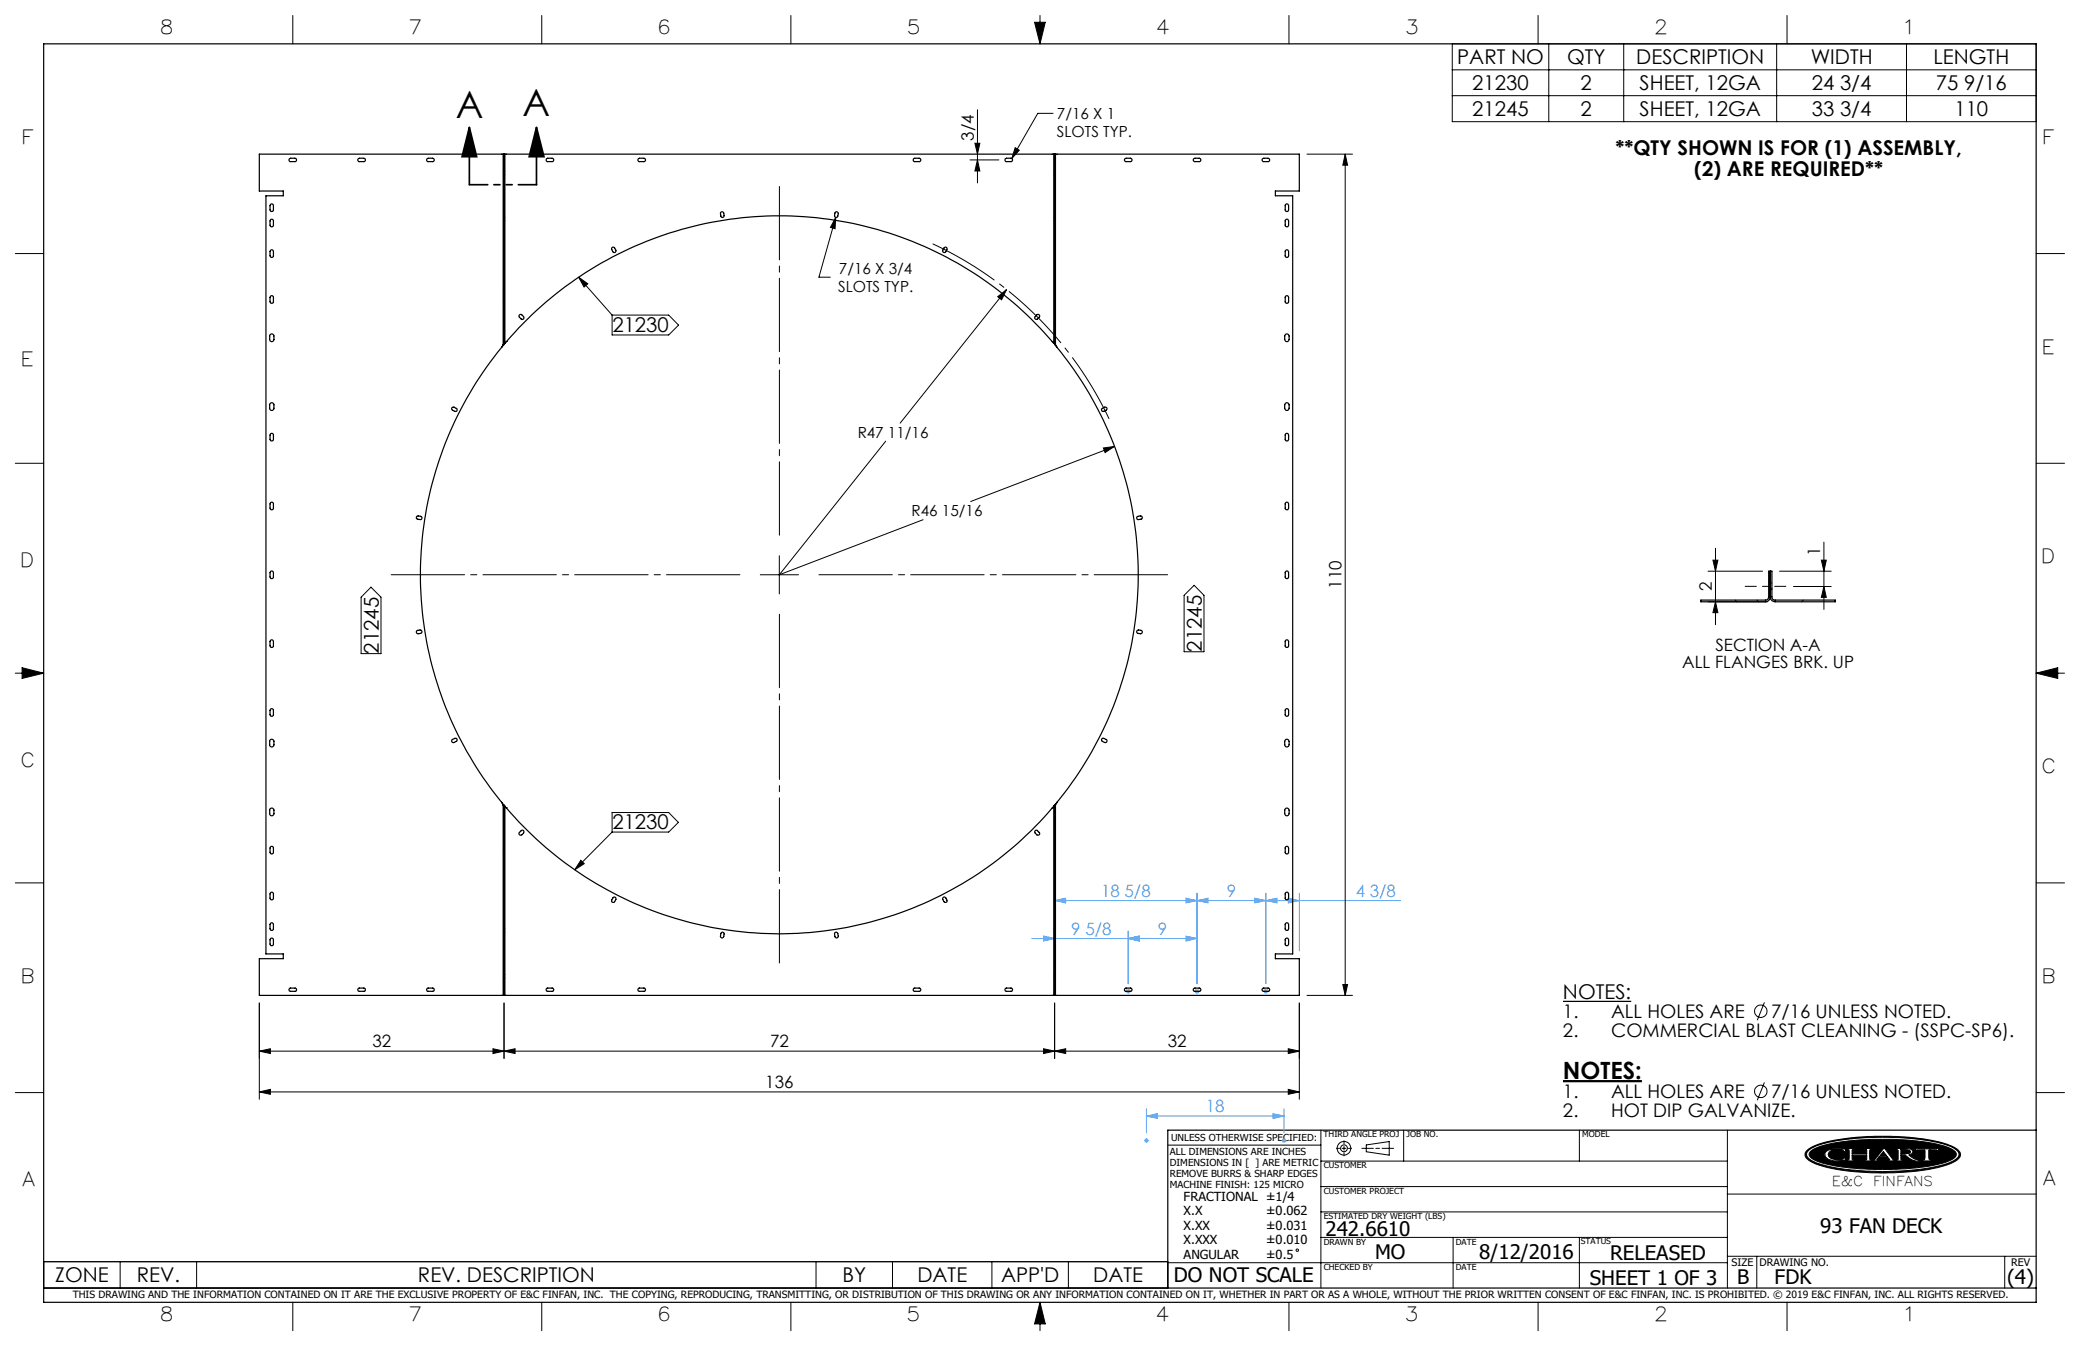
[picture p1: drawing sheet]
<svg xmlns="http://www.w3.org/2000/svg" width="432mm" height="279mm" viewBox="0 0 432 279" stroke-linecap="round" stroke-linejoin="round" font-family="sans-serif">
<g fill="none" stroke="#000" stroke-width=".21">
<path d="M60.8 3.2v5.9M112.5 3.2v5.9M164.2 3.2v5.9M214.8 4.6h2.2l-1.1 4.5zM215.9 3.2v5.9M267.6 3.2v5.9M301.5 9.1h121.2v16.2h-121.2zM301.5 14.5h121.2M301.5 19.9h121.2M319.3 3.2v5.9M321.5 9.1v16.2M337.1 9.1v16.2"/>
<path d="M368.8 9.1v16.2M371 3.2v5.9M395.8 9.1v16.2M201.4 33.2h6M202.4 29.7h1l-.5 2.3zM202.9 33.2l.5 2.3h-1zM202.9 22.8v15.2M210.7 30.7l.9 .5-1.6 1.7zM218.6 23.5h-3.2l-5.4 9.4M271.3 32h9.5M279.3 32l.5 2.3h-1zM279.3 32v174.6"/>
<path d="M3.2 52.6h5.9M120.1 57.5l1.9 1.4-.8 .7zM120.1 57.5l7 7.9M173.5 45.1l-.1 2.4-1-.3zM173.5 45.1l-3.5 12.4h2.4M422.7 52.6h5.9M127.1 65.4h11.7l2.1 2.1-2.1 2h-11.7zM207.1 61.6l1.9-1.5-1.1 2.1zM209 60.1l-22.1 27.7M3.2 96.2h5.9M183.9 91.6l-22.1 27.7 29.8-11.4M229.1 93l2.3-.3-2 1.2z"/>
<path d="M231.4 92.7l-29.9 11.4M422.7 96.2h5.9M157.8 119.3h8M161.8 115.4v7.9M354.6 118.6h11.3M355.6 116.3h1l-.5 2.3zM356.1 113.8v15.9M369.4 118.6h10.8M378.1 116.3h1l-.5 2.3zM378.6 112.5v14M3.2 139.7h5.9M4.6 138.6l4.5 1.1-4.5 1.1z"/>
<path d="M77 121.9l2.1 2.1v11.7h-4.1v-11.7zM245.8 123.6l2.1-2.1 2 2.1v11.7h-4.1zM354.6 124.9h12.3M356.1 124.9l.5 2.3h-1zM372.3 121.7h7.9M378.6 121.7l.5 2.3h-1zM422.7 139.7h5.9M422.7 139.7l4.5-1.1v2.2zM120.6 178.6l.7 .7-2 1.3zM127.1 168.7h11.7l2 2-2 2h-11.7zM127.1 172.7l-7.8 7.9M3.2 183.3h5.9"/>
<path d="M422.7 183.3h5.9M53.8 218.2l2.3-.5v1zM53.8 208.2v20M53.8 218.2h215.9M102.3 217.7l2.3 .5-2.3 .5zM104.6 218.2l2.3-.5v1zM104.6 208.2v11.5M216.6 217.7l2.3 .5-2.3 .5zM218.9 218.2l2.3-.5v1zM218.9 208.2v11.5M267.4 217.7l2.3 .5-2.3 .5zM269.7 208.2v20"/>
<path d="M271.3 206.6h9.5M278.8 204.4h1l-.5 2.2zM366.3 208.1l-1.5 3.7M3.2 226.8h5.9M53.8 226.7l2.3-.6v1.1zM53.8 226.7h215.9M242.4 237.7h31.8M267.4 226.1l2.3 .6-2.3 .5zM274.2 234.6v32.8M277.4 238.4h.7M278.6 238.4h.8M279 236.8v.7"/>
<path d="M279 238v.8M279 239.3v.6M279.9 238.4h.7M282.7 238.4h2.4M283.6 237.7l4.8-.7v2.8l-4.8-.7zM285.6 238.4h.8M286.9 238.4h2.4M291.4 234.6v6.4M327.9 234.6v6.4M358.6 234.6v32.8M366.3 224.7l-1.5 3.7M375.3 238.7a16.2 16.2 0 0 1 7.4-2.3 55.4 55.4 0 0 1 21.3 1.1l1.4 .6a1.73 1.73 0 0 1 1.5 2 7.1 7.1 0 0 1-4.3 2.2 56 56 0 0 1-24.6-.3 5 5 0 0 1-3.2-2l-.1-.1a1.17 1.17 0 0 1 .6-1.2z"/>
<path d="M375.4 238.9a12.8 12.8 0 0 1 6.4-2.2 59.4 59.4 0 0 1 21.7 .8 4.5 4.5 0 0 1 3.1 1.9 1.7 1.7 0 0 1-1.3 1.7 34.9 34.9 0 0 1-12.8 2l-2.2 .1a39.2 39.2 0 0 1-13.6-2l-.7-.3a1.2 1.2 0 0 1-.6-2zM375.8 239a15.4 15.4 0 0 1 7.6-2.1l3.6-.3 3.3-.1a44.5 44.5 0 0 1 14.2 1.7l.8 .4a1.03 1.03 0 0 1 .8 1 1.03 1.03 0 0 1-.8 1 25.5 25.5 0 0 1-9.5 2l-7.7 .1a33.6 33.6 0 0 1-11.3-1.9l-.8-.5a.79 .79 0 0 1-.2-1.3zM379 239.1a5 5 0 0 1 3.5-.6h.7v.2l-.2 .4-.6-.4a3.1 3.1 0 0 0-2.7 .4l-.2 .5 .2 .5a3.1 3.1 0 0 0 2.8 .5l.4-.3h.3l-.2 .5-.7 .1a3.6 3.6 0 0 1-3.3-.8l-.2-.6zM383.5 238.4h1.6v.2l-.6 .1v.8h3v-.8l-.5-.1v-.2h1.5v.2l-.3 .1-.1 .4 .1 1.5v.1l.3 .1v.2h-1.5v-.2h.4l.1-.2v-.8h-3v.8l.6 .2v.2h-1.6v-.2l.3-.1 .1-.1v-1.5v-.4l-.4-.1zM391 239l.6 .9h-1.3zM391 238.4h.3l1.7 2.3 .5 .1v.2h-1.6v-.2l.4-.1-.5-.6h-1.7l-.5 .7h.6v.2h-1.5v-.2l.5-.1zM393.6 238.4h2.3l.9 .2 .3 .4-.2 .5-.7 .2 1.2 .9 1.1 .2v.2a4.2 4.2 0 0 1-2.9-1.1l-1-.1v.9l.6 .1v.2h-1.6v-.2h.3l.2-.2v-1.8l-.5-.2zM394.6 238.6l1.8 .2 .2 .3-.2 .3-1.8 .1zM397.9 238.3l1 .2 3.7-.1-.3 .5h-.2l-.1-.2h-1.6l.1 1.9 .6 .2v.2h-2.2v-.2l.7-.2v-1.8l-1.6-.1-.2 .2h-.3zM402.1 238.9h.1M422.7 226.8h5.9M274.2 256.9h84.4"/>
<path d="M274.2 251.6h84.4M274.2 246.3h84.4M274.2 241h84.4M301.7 256.9v10.5M327.9 256.9v10.5M358.6 247.9h64.1M9.1 261.9h233.3v5.5h-233.3zM24.9 261.9v5.5M40.8 261.9v5.5M60.8 270.3v5.9M112.5 270.3v5.9M164.2 270.3v5.9"/>
<path d="M169.4 261.9v5.5M185.3 261.9v5.5M205.9 261.9v5.5M215.9 270.3v5.9M215.9 270.3l1.1 4.5h-2.2zM221.8 261.9v5.5M242.4 262.1h116.2M267.6 270.3v5.9M319.3 270.3v5.9M358.6 260.8h64.1M364.7 260.8v6.6M371 270.3v5.9"/>
<path d="M416.2 260.8v6.6"/>
<circle cx="365.5" cy="209.9" r="1.29"/>
<circle cx="279" cy="238.4" r=".71"/>
<circle cx="279" cy="238.4" r="1.41"/>
<circle cx="365.5" cy="226.6" r="1.29"/>
<circle cx="269.3" cy="259.5" r=".25"/>
</g>
<path d="M9.1 9.1h413.6v261.2h-413.6zM422.7 234.6h-180.3v32.8M9.1 267.4h413.6" fill="none" stroke="#000" stroke-width=".25"/>
<g fill="#000">
<path d="M383.5 238.4v.2h.3l.1 .2v1.8l-.1 .1-.3 .1v.2h1.6v-.2l-.6-.2v-.8h3v.9l-.5 .1v.2h1.5v-.2l-.3-.1-.1-.2v-1.6l.1-.3h.3v-.2h-1.5v.2l.5 .1v.8h-3v-.8l.6-.1v-.2zM391 238.4l-1.8 2.3-.5 .1v.2h1.5v-.2h-.6l.5-.7h1.7l.5 .6-.4 .1v.2h1.6v-.2l-.5-.1-1.7-2.3zM393.6 238.4v.2l.5 .2v1.8l-.2 .2h-.3v.2h1.6v-.2l-.6-.1v-.9l1.1 .1a3.2 3.2 0 0 0 2.8 1.1v-.2a3.4 3.4 0 0 1-2.3-1.1 .68 .68 0 0 0 .8-.2 .68 .68 0 0 0 0-.8l-.7-.3zM397.9 238.3l-.4 .6h.3l.2-.2 1.6 .1v1.8l-.2 .2h-.5v.2h2.2v-.2h-.5l-.2-.3v-1.7l1.6-.1 .1 .2h.2l.3-.5-4 .1zM375.8 239a14 14 0 0 1 6.9-2l6.1-.5h5l4.8 .4a16.3 16.3 0 0 1 7.2 2 .96 .96 0 0 1-.4 1.7 24.9 24.9 0 0 1-10.1 2l-6.5 .1-3.8-.2a21.2 21.2 0 0 1-8.8-2l-.4-.3-.2-.5zM379.1 239a1.04 1.04 0 0 0 .7 1.7 7 7 0 0 0 3.2 .1l.2-.5h-.3l-.5 .4a2.56 2.56 0 0 1-2.8-.8 1.28 1.28 0 0 1 1.4-1.3h.2a1.49 1.49 0 0 1 1.4 .2l.4 .3 .2-.6h-.6a4.7 4.7 0 0 0-3.5 .5zM375.3 238.7a19 19 0 0 1 8.8-2.5l4.1-.3h4.8a33.1 33.1 0 0 1 12.7 2.3l.2 .1a1.36 1.36 0 0 1 .9 2 9.1 9.1 0 0 1-5.1 2.2l-.4 .1a58.1 58.1 0 0 1-23.1-.6 5.6 5.6 0 0 1-3.4-1.9v-.8zM375.3 238.9a1.14 1.14 0 0 0 .6 1.9 24.5 24.5 0 0 0 9.8 2.2l4.1 .2 3.7-.1a33.7 33.7 0 0 0 11.9-2.1l.4-.2a1.19 1.19 0 0 0 .9-1.2 1.19 1.19 0 0 0-.9-1.1 21.6 21.6 0 0 0-8.8-2.1l-5.1-.3-4.7 .1a30.2 30.2 0 0 0-11.1 2.1z" fill-rule="evenodd"/>
<path d="M215.9 270.3l-1.1 4.5h2.2zM214.8 4.6h2.2l-1.1 4.5zM4.6 138.6l4.5 1.1-4.5 1.1zM422.7 139.7l4.5-1.1v2.2zM391 239l-.7 .9h1.3zM394.6 238.6v.9l1.7-.1a.38 .38 0 0 0 .3-.4 .38 .38 0 0 0-.5-.3z" fill-rule="evenodd"/>
</g>
<path d="M324.5 224.4h16.4" fill="none" stroke="#000" stroke-width=".46"/>
<path d="M324.5 207.9h14.1" fill="none" stroke="#000" stroke-width=".26"/>
<path d="M97.4 26.4l1.6 6.1h-3.1zM97.4 26.4v11.9M111.4 26.4l1.5 6.1h-3zM111.4 26.4v11.9" fill="none" stroke="#000" stroke-width=".35"/>
<path d="M230.2 86.9a75.7 75.7 0 0 0-36.6-36.3" fill="none" stroke="#000" stroke-width=".21" stroke-dasharray="15.2 1.3 1.3 1.3" stroke-dashoffset=".3" stroke-linecap="butt"/>
<g fill="none" stroke="#53a9ff" stroke-width=".21">
<path d="M214.2 194.8h34.3M216.6 194.3l2.3 .5-2.3 .5zM218.9 186.9l2.3-.5v1zM218.9 186.9h71.9M234.2 194.8l2.3-.5v1zM234.2 193.3v10.9M246.2 194.3l2.3 .5-2.3 .5zM246.2 186.4l2.3 .5-2.3 .5zM248.5 186.9l2.3-.5v1zM248.5 185.4v18.8M260.5 186.4l2.3 .5-2.3 .5zM262.8 186.9l2.3-.5v1z"/>
<path d="M262.8 185.4v18.8M267.4 186.4l2.3 .5-2.3 .5zM269.7 185.4v12M233.7 205.8h1M233.9 205.4l.7 .7M234.2 205.3v1M234.6 205.4l-.7 .7M248 205.8h1M248.1 205.4l.7 .7M248.5 205.3v1M248.8 205.4l-.7 .7M262.3 205.8h1"/>
<path d="M262.4 205.4l.7 .7M262.8 205.3v1M263.1 205.4l-.7 .7M237.5 236.7h1M237.6 236.4l.7 .7M238 236.3v.9M238 231.7l2.3-.5v1zM238 230.2v5M238 231.7h28.6M238.3 236.4l-.7 .7M264.3 231.2l2.3 .5-2.3 .5zM266.1 236.7h1"/>
<path d="M266.2 236.4l.7 .7M266.6 236.3v.9M266.6 230.2v5M266.9 236.4l-.7 .7"/>
</g>
<path d="M370.7 121.7h-8.4" fill="none" stroke="#000" stroke-width=".21" stroke-dasharray="15.2 1.3 1.3 1.3" stroke-dashoffset="12.9"/>
<path d="M153.9 119.3h-73M161.8 111.4v-73M169.7 119.3h73M161.8 127.2v73" fill="none" stroke="#000" stroke-width=".21" stroke-dasharray="15.2 1.3 1.3 1.3" stroke-dashoffset="-.3"/>
<path d="M111.4 38.3h-13.9" fill="none" stroke="#000" stroke-width=".35" stroke-dasharray="6.3 1.3 1.3 1.3 1.3 1.3" stroke-dashoffset="2.6"/>
<g fill="#000">
<path d="M207.1 61.6l1.9-1.5-1.1 2.1z"/>
<path d="M111.4 26.4l1.5 6.1h-3zM97.4 26.4l1.6 6.1h-3.1z"/>
<path d="M120.1 57.5l1.9 1.4-.8 .7zM120.6 178.6l.7 .7-2 1.3z"/>
</g>
<g fill="#53a9ff">
<path d="M260.5 186.4l2.3 .5-2.3 .5zM248.5 186.9l2.3-.5v1zM264.3 231.2l2.3 .5-2.3 .5zM238 231.7l2.3-.5v1zM246.2 194.3l2.3 .5-2.3 .5zM234.2 194.8l2.3-.5v1z"/>
<path d="M262.8 186.9l2.3-.5v1zM267.4 186.4l2.3 .5-2.3 .5z"/>
<path d="M246.2 186.4l2.3 .5-2.3 .5zM218.9 186.9l2.3-.5v1zM234.2 194.8l2.3-.5v1zM216.6 194.3l2.3 .5-2.3 .5z"/>
</g>
<g fill="#000">
<path d="M173.5 45.1l-1.1 2.1 1 .3zM210.7 30.7l-.7 2.2 1.6-1.7zM229.1 93l.3 .9 2-1.2z"/>
<path d="M355.6 116.3h1l-.5 2.3zM356.1 124.9l.5 2.3h-1z"/>
<path d="M102.3 217.7l2.3 .5-2.3 .5zM53.8 218.2l2.3-.5v1z"/>
<path d="M104.6 218.2l2.3-.5v1zM216.6 217.7l2.3 .5-2.3 .5z"/>
<path d="M218.9 218.2l2.3-.5v1zM267.4 217.7l2.3 .5-2.3 .5z"/>
<path d="M278.8 204.4h1l-.5 2.2zM279.3 32l.5 2.3h-1zM202.9 33.2l.5 2.3h-1zM202.4 29.7h1l-.5 2.3zM378.6 121.7l.5 2.3h-1zM378.1 116.3h1l-.5 2.3z"/>
<path d="M53.8 226.7l2.3-.6v1.1zM267.4 226.1l2.3 .6-2.3 .5z"/>
</g>
<g fill="none" stroke="#000" stroke-width=".25">
<path d="M60.1 32.9l1.1-.1a.35 .35 0 0 1 .4 .4 .35 .35 0 0 1-.4 .3h-.9a.36 .36 0 0 1-.2-.6zM74.4 32.9l1.1-.1a.35 .35 0 0 1 .3 .4 .35 .35 0 0 1-.3 .3h-.9a.36 .36 0 0 1-.2-.6zM88.7 32.9l1.1-.1a.35 .35 0 0 1 .3 .4 .35 .35 0 0 1-.3 .3h-.9a.36 .36 0 0 1-.2-.6zM104.5 32h-50.7v7.7h5v.9h-3.6v157.4h3.6v1h-5v7.6h50.7M104.5 32h.3M104.5 32v39.5M104.6 32v39.5M104.8 32h114M104.8 32v39.3M113.5 32.9l1.1-.1a.35 .35 0 0 1 .4 .4 .35 .35 0 0 1-.4 .3h-.9a.36 .36 0 0 1-.2-.6zM132.5 32.9l1.2-.1a.35 .35 0 0 1 .3 .4 .35 .35 0 0 1-.3 .3h-.9a.36 .36 0 0 1-.3-.6zM189.7 32.9l1.1-.1a.35 .35 0 0 1 .4 .4 .35 .35 0 0 1-.4 .3h-.9a.36 .36 0 0 1-.2-.6z"/>
<path d="M208.7 32.9l1.2-.1a.35 .35 0 0 1 .3 .4 .35 .35 0 0 1-.3 .3h-.9a.36 .36 0 0 1-.3-.6zM218.8 32h.3M218.8 32v39.3M218.9 32v39.5M219.1 32h50.6v7.7h-4.9v.9h3.6v157.4h-3.6v1h4.9v7.6h-50.6M219.1 32v39.5M233.5 32.9l1.2-.1a.35 .35 0 0 1 .3 .4 .35 .35 0 0 1-.3 .3h-.9a.34 .34 0 0 1-.3-.2 .34 .34 0 0 1 0-.4zM247.8 32.9l1.2-.1a.35 .35 0 0 1 .3 .4 .35 .35 0 0 1-.3 .3h-.9a.34 .34 0 0 1-.4-.2 .34 .34 0 0 1 .1-.4zM262.1 32.9l1.1-.1a.35 .35 0 0 1 .4 .4 .35 .35 0 0 1-.4 .3h-.8a.34 .34 0 0 1-.4-.2 .34 .34 0 0 1 .1-.4zM56.2 45.6a.34 .34 0 0 1 .4-.1 .34 .34 0 0 1 .2 .4v.8a.35 .35 0 0 1-.4 .4 .35 .35 0 0 1-.3-.4zM56.2 52a.34 .34 0 0 1 .4-.1 .34 .34 0 0 1 .2 .3v.9a.35 .35 0 0 1-.4 .3 .35 .35 0 0 1-.3-.3zM56.2 42.4a.35 .35 0 0 1 .6 .3v.9a.35 .35 0 0 1-.4 .3 .35 .35 0 0 1-.3-.3v-.9z"/>
<path d="M127.1 51.4l.1-.1 .4 .1 .2 .5a.36 .36 0 0 1-.1 .5 .36 .36 0 0 1-.5-.2l-.2-.5zM149.7 44a.37 .37 0 0 1 .5 .2l.1 .5a.34 .34 0 0 1-.3 .4 .34 .34 0 0 1-.4-.3l-.1-.5zM173.4 44.1a.36 .36 0 0 1 .4-.1 .36 .36 0 0 1 .2 .3l-.1 .5a.34 .34 0 0 1-.4 .3 .34 .34 0 0 1-.3-.4zM196 51.4a.35 .35 0 0 1 .5-.1 .35 .35 0 0 1 .1 .5l-.2 .4a.36 .36 0 0 1-.5 .2 .36 .36 0 0 1-.2-.5zM266.8 45.7a.36 .36 0 0 1 .4-.2 .36 .36 0 0 1 .3 .4v.8a.35 .35 0 0 1-.3 .4 .35 .35 0 0 1-.4-.4zM266.8 42.5a.36 .36 0 0 1 .4-.2 .36 .36 0 0 1 .3 .4v.9a.35 .35 0 0 1-.3 .3 .35 .35 0 0 1-.4-.3zM266.8 52a.36 .36 0 0 1 .4-.1 .36 .36 0 0 1 .3 .3v.9a.35 .35 0 0 1-.3 .3 .35 .35 0 0 1-.4-.3zM56.1 69.4a.44 .44 0 0 1 .5-.1 .44 .44 0 0 1 .3 .4v.7a.44 .44 0 0 1-.5 .5 .44 .44 0 0 1-.4-.5v-.7zM56.2 61.5a.34 .34 0 0 1 .4-.1 .34 .34 0 0 1 .2 .3v.9a.35 .35 0 0 1-.4 .4 .35 .35 0 0 1-.3-.4zM104.1 72.1a74.5 74.5 0 0 0 0 94.4M104.5 71.5l-.4 .6M104.5 71.5h.1"/>
<path d="M104.6 71.5l-.5 .6M104.6 71.3h.2M104.8 71.3a74.5 74.5 0 0 1 114 0M107.8 65.4l.5-.1 .4 .4a.35 .35 0 0 1 0 .5 .35 .35 0 0 1-.5 0l-.5-.5zM215.2 65.4a.35 .35 0 0 1 .5 0 .35 .35 0 0 1 0 .5l-.3 .3a.34 .34 0 0 1-.5 0 .34 .34 0 0 1 0-.5zM218.8 71.3h.1M218.9 71.5l.5 .6M218.9 71.5h.2M219.1 71.5l.3 .6M219.4 72.1a74.5 74.5 0 0 1 0 94.4M266.8 61.6a.36 .36 0 0 1 .4-.2 .36 .36 0 0 1 .3 .3v.9a.35 .35 0 0 1-.3 .4 .35 .35 0 0 1-.4-.4zM266.9 69.4a.45 .45 0 0 1 .7 .3v.7a.46 .46 0 0 1-.4 .5 .46 .46 0 0 1-.5-.5v-.7z"/>
<path d="M56.1 83.7a.44 .44 0 0 1 .5-.1 .44 .44 0 0 1 .3 .4v.7a.44 .44 0 0 1-.5 .5 .44 .44 0 0 1-.4-.5v-.7zM56.2 90a.35 .35 0 0 1 .6 .3v.9a.35 .35 0 0 1-.4 .3 .35 .35 0 0 1-.3-.3v-.9zM93.8 84.6l.4-.1 .5 .3a.34 .34 0 0 1 .2 .4 .34 .34 0 0 1-.5 .2l-.6-.4zM228.8 84.8l.5-.3a.36 .36 0 0 1 .5 .2 .36 .36 0 0 1-.2 .5l-.4 .2a.35 .35 0 0 1-.5-.1 .35 .35 0 0 1 .1-.5zM266.8 90.1a.36 .36 0 0 1 .4-.1 .36 .36 0 0 1 .3 .3v.9a.35 .35 0 0 1-.3 .3 .35 .35 0 0 1-.4-.3zM266.9 83.7a.45 .45 0 0 1 .7 .3v.7a.46 .46 0 0 1-.4 .5 .46 .46 0 0 1-.5-.5v-.7zM56.2 104.3a.35 .35 0 0 1 .6 .3v.9a.35 .35 0 0 1-.4 .3 .35 .35 0 0 1-.3-.3v-.9zM56.2 118.6a.35 .35 0 0 1 .6 .3v.9a.35 .35 0 0 1-.4 .3 .35 .35 0 0 1-.3-.3v-.9zM86.5 107.2h.8a.34 .34 0 0 1 .3 .4 .34 .34 0 0 1-.4 .2h-.5a.33 .33 0 0 1-.3-.2 .33 .33 0 0 1 .1-.4zM236.1 107.2l.6-.1a.34 .34 0 0 1 .4 .3 .34 .34 0 0 1-.2 .4h-.5a.35 .35 0 0 1-.4-.2 .35 .35 0 0 1 .1-.4zM266.8 104.4a.36 .36 0 0 1 .4-.2 .36 .36 0 0 1 .3 .4v.9a.35 .35 0 0 1-.3 .3 .35 .35 0 0 1-.4-.3zM266.8 118.7a.36 .36 0 0 1 .4-.2 .36 .36 0 0 1 .3 .4v.9a.35 .35 0 0 1-.3 .3 .35 .35 0 0 1-.4-.3z"/>
<path d="M367.5 118.6v5.3M56.2 132.9a.35 .35 0 0 1 .6 .3v.9a.35 .35 0 0 1-.4 .3 .35 .35 0 0 1-.3-.3v-.9zM86.5 130.9l.8-.1a.36 .36 0 0 1 .3 .3 .36 .36 0 0 1-.3 .4l-.6 .1a.38 .38 0 0 1-.2-.7zM236 130.9l.3-.1h.6a.36 .36 0 0 1 .2 .4 .36 .36 0 0 1-.4 .4l-.4-.1a.34 .34 0 0 1-.3-.6zM266.8 133a.36 .36 0 0 1 .4-.2 .36 .36 0 0 1 .3 .4v.9a.35 .35 0 0 1-.3 .3 .35 .35 0 0 1-.4-.3zM353.1 124.6h13.4a.66 .66 0 0 0 .7-.7v-5.3h.6v5.3a.61 .61 0 0 0 .7 .7h12.5v.3h-12.5a1.02 1.02 0 0 1-1-1 1.02 1.02 0 0 1-1 1h-13.4zM56.1 153.6a.45 .45 0 0 1 .5-.1 .45 .45 0 0 1 .3 .4v.7a.44 .44 0 0 1-.5 .4 .44 .44 0 0 1-.4-.4zM56.2 147.1a.36 .36 0 0 1 .6 .4v.8a.35 .35 0 0 1-.4 .4 .35 .35 0 0 1-.3-.4v-.8zM93.9 153.5l.5-.2a.34 .34 0 0 1 .5 .1 .34 .34 0 0 1-.2 .5l-.4 .2a.36 .36 0 0 1-.5-.1 .36 .36 0 0 1 .1-.5zM228.8 153.3l.3-.1 .5 .3a.36 .36 0 0 1 .2 .5 .36 .36 0 0 1-.5 .1l-.5-.2a.36 .36 0 0 1 0-.6zM266.8 153.6a.45 .45 0 0 1 .5-.1 .45 .45 0 0 1 .3 .4v.7a.46 .46 0 0 1-.4 .4 .46 .46 0 0 1-.5-.4zM266.8 147.3a.36 .36 0 0 1 .4-.2 .36 .36 0 0 1 .3 .4v.8a.35 .35 0 0 1-.3 .4 .35 .35 0 0 1-.4-.4z"/>
<path d="M56.1 167.9a.45 .45 0 0 1 .5-.1 .45 .45 0 0 1 .3 .4v.7a.44 .44 0 0 1-.5 .4 .44 .44 0 0 1-.4-.4zM56.2 175.7a.35 .35 0 0 1 .6 .3v.9a.35 .35 0 0 1-.4 .4 .35 .35 0 0 1-.3-.4v-.9zM104.1 166.5l.4 .6M104.1 166.5l.5 .6M104.5 167.1v39.5M104.5 167.1h.1M104.6 167.1v39.5M104.6 167.3h.2M104.8 167.3a74.4 74.4 0 0 0 114 0M104.8 167.3v39.3M107.8 172.9l.4-.5a.35 .35 0 0 1 .5 0 .35 .35 0 0 1 0 .5l-.4 .4a.36 .36 0 0 1-.4 0 .36 .36 0 0 1-.1-.4zM214.8 172.5l.4-.2 .5 .5a.35 .35 0 0 1 0 .5 .35 .35 0 0 1-.5 0l-.4-.4z"/>
<path d="M218.8 167.3v39.3M218.8 167.3h.1M218.9 167.1h.2M218.9 167.1v39.5M219.1 167.1v39.5M219.4 166.5l-.3 .6M219.4 166.5l-.5 .6M266.8 167.9a.45 .45 0 0 1 .5-.1 .45 .45 0 0 1 .3 .4v.7a.46 .46 0 0 1-.4 .4 .46 .46 0 0 1-.5-.4zM266.8 175.9a.36 .36 0 0 1 .4-.2 .36 .36 0 0 1 .3 .3v.9a.35 .35 0 0 1-.3 .4 .35 .35 0 0 1-.4-.4zM56.2 191.6a.35 .35 0 0 1 .6 .3v.9a.35 .35 0 0 1-.4 .3 .35 .35 0 0 1-.3-.3v-.9zM56.2 194.8a.35 .35 0 0 1 .6 .3v.9a.35 .35 0 0 1-.4 .3 .35 .35 0 0 1-.3-.3v-.9zM56.2 185.2a.36 .36 0 0 1 .6 .4v.8a.35 .35 0 0 1-.4 .4 .35 .35 0 0 1-.3-.4v-.8z"/>
<path d="M127.4 186.3a.35 .35 0 0 1 .4 0 .35 .35 0 0 1 0 .4l-.2 .4a.34 .34 0 0 1-.5 .2 .34 .34 0 0 1-.1-.5zM149.6 193.7a.35 .35 0 0 1 .5-.2 .35 .35 0 0 1 .2 .4l-.1 .5a.34 .34 0 0 1-.3 .3 .34 .34 0 0 1-.3-.4zM173.4 193.6a.37 .37 0 0 1 .5 .2l.1 .5a.36 .36 0 0 1-.3 .4 .36 .36 0 0 1-.4-.3zM195.8 186.3h.4l.4 .5a.34 .34 0 0 1-.2 .5 .34 .34 0 0 1-.4-.2l-.3-.5zM266.8 194.9a.36 .36 0 0 1 .4-.2 .36 .36 0 0 1 .3 .4v.9a.35 .35 0 0 1-.3 .3 .35 .35 0 0 1-.4-.3zM266.8 191.7a.36 .36 0 0 1 .4-.1 .36 .36 0 0 1 .3 .3v.9a.35 .35 0 0 1-.3 .3 .35 .35 0 0 1-.4-.3zM266.8 185.4a.36 .36 0 0 1 .4-.2 .36 .36 0 0 1 .3 .4v.8a.35 .35 0 0 1-.3 .4 .35 .35 0 0 1-.4-.4zM60.1 205.1h1.1a.34 .34 0 0 1 .4 .3 .34 .34 0 0 1-.4 .4h-.9a.35 .35 0 0 1-.3-.3 .35 .35 0 0 1 .1-.4zM74.4 205.1h1.1a.34 .34 0 0 1 .3 .3 .34 .34 0 0 1-.3 .4h-.9a.35 .35 0 0 1-.3-.3 .35 .35 0 0 1 .1-.4zM88.7 205.1h1.1a.34 .34 0 0 1 .3 .3 .34 .34 0 0 1-.3 .4h-.9a.35 .35 0 0 1-.3-.3 .35 .35 0 0 1 .1-.4zM104.5 206.6h.3M104.8 206.6h114"/>
<path d="M113.5 205.1h1.1a.34 .34 0 0 1 .4 .3 .34 .34 0 0 1-.4 .4h-.9a.35 .35 0 0 1-.3-.3 .35 .35 0 0 1 .1-.4zM132.6 205.1h1.1a.34 .34 0 0 1 .3 .3 .34 .34 0 0 1-.3 .4h-.9a.35 .35 0 0 1-.4-.3 .35 .35 0 0 1 .2-.4zM189.7 205.1h1.1a.34 .34 0 0 1 .4 .3 .34 .34 0 0 1-.4 .4h-.9a.35 .35 0 0 1-.3-.3 .35 .35 0 0 1 .1-.4zM208.7 205.2l1.2-.1a.34 .34 0 0 1 .3 .3 .34 .34 0 0 1-.3 .4h-.9a.33 .33 0 0 1-.4-.2 .33 .33 0 0 1 .1-.4zM218.8 206.6h.3M233.6 205.1h1.1a.34 .34 0 0 1 .3 .3 .34 .34 0 0 1-.3 .4h-.9a.34 .34 0 0 1-.4-.3 .34 .34 0 0 1 .2-.4zM247.8 205.2l1.2-.1a.34 .34 0 0 1 .3 .3 .34 .34 0 0 1-.3 .4h-.9a.32 .32 0 0 1-.4-.2 .32 .32 0 0 1 .1-.4zM262.1 205.2l1.1-.1a.34 .34 0 0 1 .4 .3 .34 .34 0 0 1-.4 .4h-.8a.32 .32 0 0 1-.4-.2 .32 .32 0 0 1 .1-.4z"/>
</g>
<path d="M104.7 71.3l.5-.4M218.5 70.9l.5 .4M105.2 167.7l-.5-.4M219 167.3l-.5 .4" fill="none" stroke="#000" stroke-width=".21" stroke-dasharray="1.3 .6" stroke-dashoffset=".3"/>
<g fill="none" stroke="#000" stroke-width=".21" stroke-dasharray="1.3 .6">
<path d="M104.5 36.4h.2M104.7 35.5h-.2M104.7 36.3h.1M104.8 35.6h-.1M218.8 36.3h.2M219 36.4h.1M219 35.6h-.2M219.1 35.5h-.1M104.7 45.8h.1M104.8 45.1h-.1M218.8 45.8h.2M219 45.1h-.2"/>
<path d="M104.5 61.8h.2M104.7 60.9h-.2M105.2 70.9h.1M218.5 70.9h.1M219 61.8h.1M219.1 60.9h-.1M367.2 122.6h.3M367.5 120.8h-.3M367.5 122.4h.3M367.8 121h-.3M104.5 177.7h.2M104.7 176.8h-.2"/>
<path d="M105.2 167.7h.1M218.5 167.7h.1M219 177.7h.1M219.1 176.8h-.1M104.7 193.5h.1M104.8 192.8h-.1M218.8 193.5h.2M219 192.8h-.2M104.5 203.1h.2M104.7 202.2h-.2M104.7 203h.1M104.8 202.3h-.1"/>
<path d="M218.8 203h.2M219 203.1h.1M219 202.3h-.2M219.1 202.2h-.1"/>
</g>
<path d="M360.2 124.6l.4 .3M364.7 124.6l.4 .3M367.8 122.1l-.3 .3M374.4 124.6l-.4 .3" fill="none" stroke="#000" stroke-width=".21"/>
<g font-size="7.8">
<text x="94.6" y="24.5">A</text>
<text x="108.5" y="24.2">A</text>
</g>
<text font-size="4.9" x="324.5" y="223.9">NOTES:</text>
<g font-size="4.2">
<text x="302.5" y="13.3">PART NO</text>
<text x="325.3" y="13.3">QTY</text>
<text x="339.7" y="13.3">DESCRIPTION</text>
<text x="375.9" y="13.3">WIDTH</text>
<text x="401.4" y="13.3">LENGTH</text>
<text x="305.6" y="18.7">21230</text>
<text x="328.1" y="18.7">2</text>
<text x="340.4" y="18.7">SHEET, 12GA</text>
<text x="376.1" y="18.7">24 3/4</text>
<text x="401.9" y="18.7">75 9/16</text>
<text x="305.6" y="24.1">21245</text>
<text x="328.1" y="24.1">2</text>
<text x="340.4" y="24.1">SHEET, 12GA</text>
<text x="376.1" y="24.1">33 3/4</text>
<text x="405.7" y="24.1">110</text>
<text x="335.4" y="32.3">**QTY SHOWN IS FOR (1) ASSEMBLY,</text>
<text x="351.7" y="36.5">(2) ARE REQUIRED**</text>
<text x="127.1" y="69">21230</text>
<text x="78.6" y="135.7" transform="rotate(-90 78.6 135.7)">21245</text>
<text x="249.5" y="135.3" transform="rotate(-90 249.5 135.3)">21245</text>
<text x="127.1" y="172.2">21230</text>
<text x="324.5" y="207.4">NOTES:</text>
<text x="275.2" y="256.5">242.6610</text>
<text x="377.8" y="255.9">93 FAN DECK</text>
<text x="285.5" y="261.4">MO</text>
<text x="307.1" y="261.3">8/12/2016</text>
<text x="334.3" y="261.6">RELEASED</text>
<text x="11.5" y="266.2">ZONE</text>
<text x="28.4" y="266.2">REV.</text>
<text x="86.8" y="266.2">REV. DESCRIPTION</text>
<text x="174.9" y="266.2">BY</text>
<text x="190.4" y="266.2">DATE</text>
<text x="207.8" y="266.2">APP'D</text>
<text x="227" y="266.2">DATE</text>
<text x="243.7" y="266.1">DO NOT SCALE</text>
<text x="330" y="266.7">SHEET 1 OF 3</text>
<text x="360.6" y="266.5">B</text>
<text x="368.4" y="266.6">FDK</text>
<text x="416.7" y="266.5">(4)</text>
</g>
<g font-size="4">
<text x="33.6" y="7.1">8</text>
<text x="85.2" y="7.1">7</text>
<text x="137" y="7.1">6</text>
<text x="188.6" y="7.1">5</text>
<text x="240.3" y="7.1">4</text>
<text x="292.1" y="7.1">3</text>
<text x="343.8" y="7.1">2</text>
<text x="395.7" y="7.1">1</text>
<text x="4.9" y="29.8">F</text>
<text x="424.5" y="29.9">F</text>
<text x="4.8" y="76">E</text>
<text x="424.3" y="73.5">E</text>
<text x="4.7" y="117.7">D</text>
<text x="424.2" y="116.9">D</text>
<text x="4.7" y="159.3">C</text>
<text x="424.2" y="160.4">C</text>
<text x="4.8" y="204">B</text>
<text x="424.3" y="204">B</text>
<text x="4.8" y="246.1">A</text>
<text x="424.3" y="246">A</text>
<text x="33.6" y="274.3">8</text>
<text x="85.2" y="274.3">7</text>
<text x="137" y="274.3">6</text>
<text x="188.6" y="274.3">5</text>
<text x="240.3" y="274.3">4</text>
<text x="292.1" y="274.3">3</text>
<text x="343.8" y="274.3">2</text>
<text x="395.8" y="274.3">1</text>
</g>
<g font-size="3.9">
<text x="324.5" y="211.4">1.</text>
<text x="324.5" y="215.2">2.</text>
<text x="334.5" y="215.2">COMMERCIAL BLAST CLEANING - (SSPC-SP6).</text>
<text x="334.5" y="211.4">ALL HOLES ARE</text>
<text x="367.7" y="211.4">7/16 UNLESS NOTED.</text>
<text x="324.5" y="228">1.</text>
<text x="334.5" y="228">ALL HOLES ARE</text>
<text x="367.7" y="228">7/16 UNLESS NOTED.</text>
<text x="324.5" y="231.9">2.</text>
<text x="334.5" y="231.9">HOT DIP GALVANIZE.</text>
</g>
<g font-size="3.5">
<text x="202.2" y="29.2" transform="rotate(-90 202.2 29.2)">3/4</text>
<text x="377.9" y="115.4" transform="rotate(-90 377.9 115.4)">1</text>
<text x="278.5" y="122.2" transform="rotate(-90 278.5 122.2)">110</text>
<text x="355.4" y="122.7" transform="rotate(-90 355.4 122.7)">2</text>
<text x="356.1" y="135">SECTION A-A</text>
<text x="349.2" y="138.6">ALL FLANGES BRK. UP</text>
<text x="77.3" y="217.4">32</text>
<text x="159.8" y="217.4">72</text>
<text x="242.4" y="217.4">32</text>
<text x="158.9" y="225.9">136</text>
</g>
<g font-size="3.5" fill="#53a9ff">
<text x="228.6" y="186.2">18 5/8</text>
<text x="254.7" y="186.2">9</text>
<text x="281.4" y="186.2">4 3/8</text>
<text x="222.4" y="194">9 5/8</text>
<text x="240.4" y="194">9</text>
<text x="250.3" y="230.9">18</text>
</g>
<g font-size="3.2">
<text x="219.4" y="24.7">7/16 X 1</text>
<text x="219.4" y="28.5">SLOTS TYP.</text>
<text x="174.2" y="56.8">7/16 X 3/4</text>
<text x="174" y="60.6">SLOTS TYP.</text>
<text x="178.1" y="90.9">R47 11/16</text>
<text x="189.2" y="107.2">R46 15/16</text>
</g>
<g font-size="2.8">
<text x="380.3" y="246.2">E&amp;C</text>
<text x="388.9" y="246.2">FINFANS</text>
</g>
<g font-size="2.6">
<text x="245.7" y="249.3">FRACTIONAL ±1/4</text>
<text x="245.7" y="252.3">X.X</text>
<text x="245.7" y="255.3">X.XX</text>
<text x="262.9" y="252.3">±0.062</text>
<text x="262.9" y="255.3">±0.031</text>
<text x="245.7" y="258.3">X.XXX</text>
<text x="245.7" y="261.3">ANGULAR</text>
<text x="262.9" y="258.3">±0.010</text>
<text x="262.9" y="261.3">±0.5</text>
</g>
<g font-size="2.2">
<text x="359.5" y="262.8">SIZE</text>
<text x="365.3" y="262.7">DRAWING NO.</text>
<text x="417.5" y="262.8">REV</text>
</g>
<text font-size="2.1" x="15.1" y="269.4">THIS DRAWING AND THE INFORMATION CONTAINED ON IT ARE THE EXCLUSIVE PROPERTY OF E&amp;C FINFAN, INC. THE COPYING, REPRODUCING, TRANSMITTING, OR DISTRIBUTION OF THIS DRAWING OR ANY INFORMATION CONTAINED ON IT, WHETHER IN PART OR AS A WHOLE, WITHOUT THE PRIOR WRITTEN CONSENT OF E&amp;C FINFAN, INC. IS PROHIBITED. © 2019 E&amp;C FINFAN, INC. ALL RIGHTS RESERVED.</text>
<g font-size="2">
<text x="242.9" y="239.8">ALL DIMENSIONS ARE INCHES</text>
<text x="243.1" y="236.8">UNLESS OTHERWISE SPECIFIED:</text>
<text x="242.9" y="242.1">DIMENSIONS IN [ ] ARE METRIC</text>
<text x="242.9" y="244.4">REMOVE BURRS &amp; SHARP EDGES</text>
<text x="242.9" y="246.7">MACHINE FINISH: 125 MICRO</text>
</g>
<g font-size="1.7">
<text x="274.8" y="236.1">THIRD ANGLE PROJ</text>
<text x="292" y="236.1">JOB NO.</text>
<text x="328.5" y="236.1">MODEL</text>
<text x="274.8" y="242.5">CUSTOMER</text>
<text x="274.8" y="247.8">CUSTOMER PROJECT</text>
<text x="274.8" y="253.1">ESTIMATED DRY WEIGHT (LBS)</text>
<text x="274.8" y="258.3">DRAWN BY</text>
<text x="274.8" y="263.6">CHECKED BY</text>
<text x="302.2" y="263.6">DATE</text>
<text x="302.2" y="258.3">DATE</text>
<text x="328.2" y="258.3">STATUS</text>
</g>
</svg>
